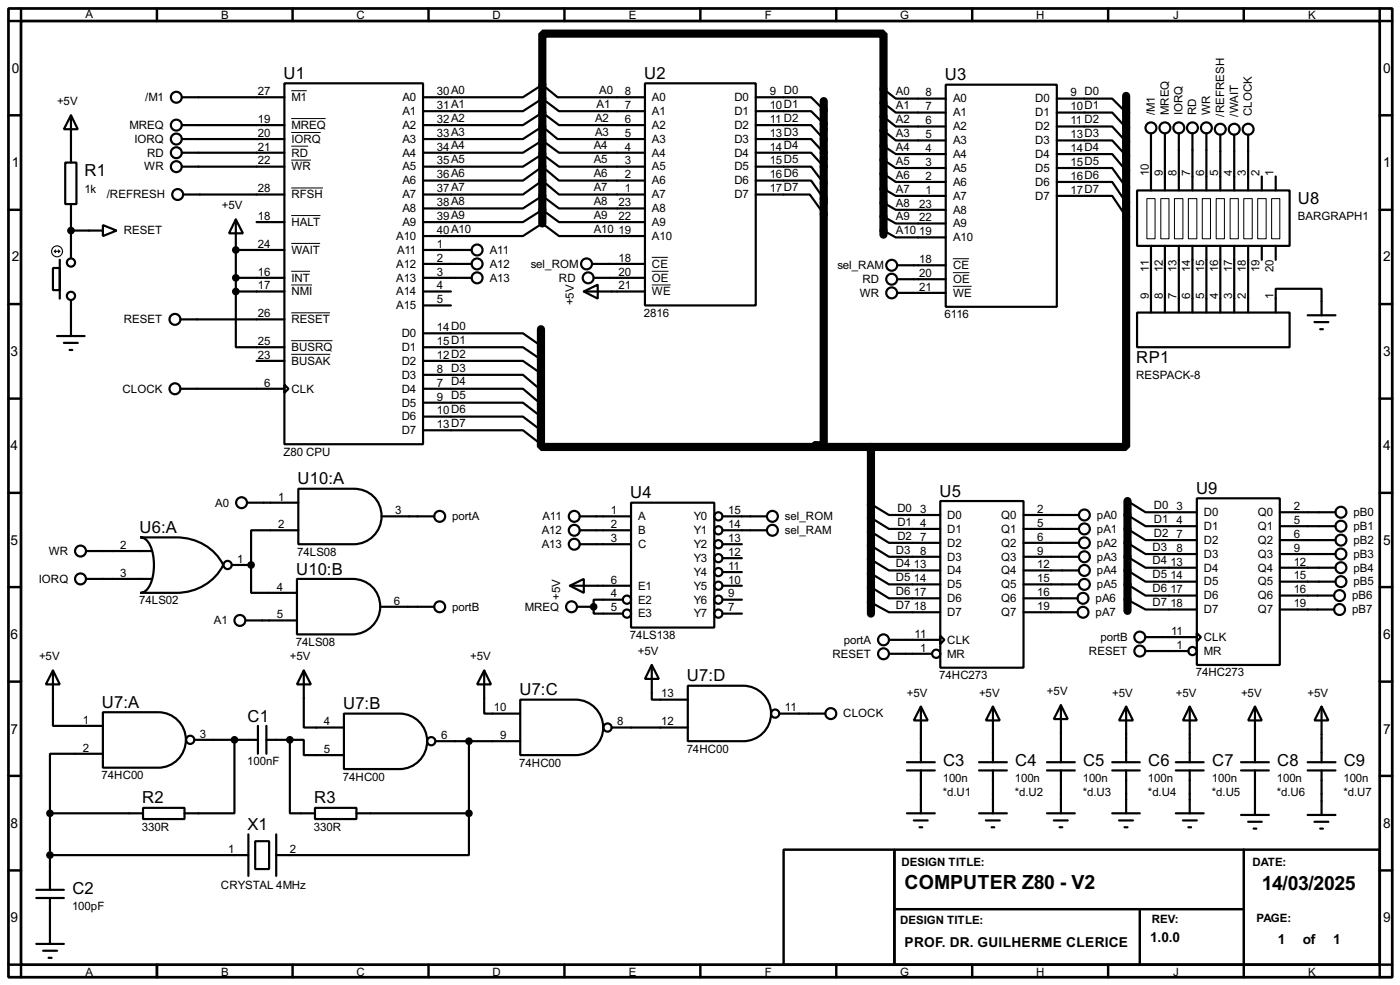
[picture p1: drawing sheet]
<svg xmlns="http://www.w3.org/2000/svg" width="256mm" height="180mm" viewBox="0 0 256 180" stroke-linecap="round" stroke-linejoin="round" font-family="sans-serif">
<path d="M1.6 1.6h253.5v177.3h-253.5zM3.9 3.9h248.9v172.7h-248.9z" fill="none" stroke="#000" stroke-width=".5"/>
<g fill="none" stroke="#000" stroke-width=".45">
<path d="M3.9 1.6v2.3h-2.3M28.8 1.6v2.3M53.6 1.6v2.3M78.5 1.6v2.3M103.4 1.6v2.3M128.3 1.6v2.3M153.2 1.6v2.3M178.1 1.6v2.3M203 1.6v2.3M227.9 1.6v2.3M252.8 1.6v2.3h2.3M1.6 21.1h2.3"/>
<path d="M1.6 38.4h2.3M252.8 21.1h2.3M252.8 38.4h2.3M1.6 55.7h2.3M252.8 55.7h2.3M1.6 73h2.3M252.8 73h2.3M1.6 90.2h2.3M252.8 90.2h2.3M1.6 107.5h2.3M252.8 107.5h2.3M1.6 124.8h2.3"/>
<path d="M252.8 124.8h2.3M1.6 142h2.3M1.6 159.3h2.3M143.6 155.5h20.3v21.1h-20.3zM163.9 155.5h88.9v21.1h-88.9zM227.9 155.5v23.4M252.8 142h2.3M252.8 159.3h2.3M1.6 176.6h2.3v2.3M28.8 176.6v2.3M53.6 176.6v2.3M78.5 176.6v2.3"/>
<path d="M103.4 176.6v2.3M128.3 176.6v2.3M153.2 176.6v2.3M164.1 166.4h63.8M178.1 176.6v2.3M203 176.6v2.3M208.8 166.7v9.9M255.1 176.6h-2.3v2.3"/>
</g>
<path d="M150.9 18.5v63h-1.5M206.3 17.6v64.2h-46.7M99.4 40.9v-34.7h62.5v36.8M99.1 60.3v21.5h50.3v-.3M149.4 81.5v.3h10.2M159.6 81.8v30.5M206.6 91.7v20.1" fill="none" stroke="#000" stroke-width="1.5"/>
<g fill="none" stroke="#000" stroke-width=".4">
<path d="M33.3 17.8h18.8M52.1 15.3h25.4v66h-25.4zM77.5 17.8h18.3l3.6-2.3 2.8 2.3h16M118.2 15.3h20.3v40.6h-20.3zM138.5 17.8h10.1l2.3 2.3M161.9 16.3l2.2 1.8h9.2M161.9 18.9l2.2 1.7h9.2M173.3 15.5h20.3v40.7h-20.3zM193.6 18.1h10.2l2.5 2.5M12 29.8h2v7.6h-2zM13 21.1l1.3 2.6h-2.6zM13 21.1v8.7"/>
<path d="M13 37.4v9.9M33.3 22.9h18.8M33.3 25.5h18.8M33.3 28h18.8M33.3 30.5h18.8M33.6 35.6h18.5M77.5 20.4h18.3l3.6-2.3 3 2.3h15.8M77.5 22.9h18.3l3.6-2.3 3 2.3h15.8M77.5 25.5h18.3l3.6-2.3 2.8 2.3h16M77.5 28h18.3l3.6-2.3 3 2.3h15.8M77.5 30.5h18.3l3.6-2.3 3 2.3h15.8M77.5 33.1h18.3l3.6-2.6 3 2.6h15.8"/>
<path d="M77.5 35.6h18.3l3.6-2.5 3 2.5h15.8M77.5 38.2h18.3l3.6-2.3 3 2.3h15.8M138.5 20.4h10.1l2.3 2.3M138.5 22.9h10.1l2.3 2.6M138.5 25.5h10.1l2.3 2.5M138.5 28h10.1l2.3 2.5M138.5 30.5h10.1l2.3 3.1M138.5 33.1h10.1l2.3 3.3M138.5 35.6h9.9l2.5 3.6M161.9 21.4l2.2 1.8h9.2M161.9 23.9l2.2 1.8h9.2M161.9 26.7l2.2 1.5h9.2"/>
<path d="M161.9 29.3l2.2 1.5h9.2M161.9 31.8l2.2 1.5h9.2M161.9 34.6l2.2 1.3h9.2M161.9 37.1l2.2 1.3h9.2M161.9 39.7l2.2 1.2h9.2M193.6 20.6h10.2l2.5 2.8M193.6 23.2h10.2l2.5 2.8M193.6 25.7h10.2l2.5 2.8M193.6 28.2h10.2l2.5 3.1M193.6 30.8h10.2l2.5 3.5M193.6 33.3h10.2l2.5 3.8M193.6 35.9h10.2l2.5 3.8"/>
<path d="M208.3 34.9h28v10.1h-28zM210.9 24.4v10.5M213.4 24.4v10.5M216 24.4v10.5M218.5 24.4v10.5M221 24.4v10.5M223.6 24.7v10.2M226.1 24.7v10.2M228.7 24.7v10.2M231.2 32.3v2.6M233.7 32.3v2.6M9.7 49.1h1.3v4h-1.3z"/>
<path d="M11 47.6v7.1M13 54.9v6.6M13 42.2h5.9M18.9 41.2l2.5 1-2.5 1zM33.1 58.5h19M43.2 40.2l1.3 2.5h-2.5zM43.2 53.4v10.2h8.9M43.2 50.9h8.9M43.2 53.4h8.9M43.2 45.8h8.9M43.2 40.2v13.2M47 40.7h5.1"/>
<path d="M77.5 40.7h18.3l3.6-2.3 3 2.3h15.8M77.5 43.2h18.3l3.6-2.3 3 2.3h15.8M77.5 48.3h8.9M77.5 50.9h8.9M77.5 53.4h5.1M77.5 45.8h8.9M77.5 55.9h5.1M107 53.4l2.5-1.3v2.6zM107 53.4h11.2M108.5 48.3h9.7M108.8 50.9h9.4M161.9 42.2l2.2 1.3h9.2"/>
<path d="M164.4 48.6h8.9M164.4 51.1h8.9M164.4 53.6h8.9M208.3 57.2h28v6.4h-28zM210.9 45v12.2M213.4 45v12.2M216 45v12.2M218.5 45v12.2M221 45v12.2M223.6 45v12.2M226.1 45v12.2M228.7 45v12.2"/>
<path d="M231.2 45v2.6M233.7 57.2v-4.3h8.4v4.8M233.7 45v2.6M239.6 57.7h5.1M240.8 59h2.6M10.5 61.5h5M11.7 62.8h2.6M12.8 64.1h.5M33.1 71.2h19M47 66.1h5.1M52.1 70.4l.8 .8-.8 .7zM77.5 61h18.3l3.3 2.3"/>
<path d="M77.5 63.6h18.3l3.3 2.2M77.5 66.1h18.3l3.3 2.3M77.5 68.6h18.3l3.3 2.8M77.5 71.2h18.3l3.3 2.8M77.5 73.7h18.3l3.3 2.6M77.5 76.3h18.3l3.3 2.5M77.5 78.8h18.3l3.3 2.5M241.9 60.3h.5M25.7 98.4h6.6a9.4 9.4 0 0 1 8.6 5 9.5 9.5 0 0 1-8.6 5.1h-6.6a2.17 2.17 0 0 0 1.8-1.5 9.3 9.3 0 0 0-.3-7.8l-1-.7zM45.3 92h9.4M54.7 89.5h10.1a5.1 5.1 0 0 1 5.1 5 5.1 5.1 0 0 1-5.1 5.1h-10.1zM54.7 97.1h-8.7v6.3"/>
<path d="M69.9 94.5h9.7M106.2 94.5h9.4M106.2 97.1h9.4M106.2 99.6h9.4M115.6 92h15.3v22.9h-15.3zM132.4 94.5h8.1M132.4 97.1h8.1M132.4 99.6h3.5M159.6 92.3l3.3 2h9.4M159.6 94.8l3.3 2h9.4M159.6 97.3l3.3 2.1h9.4M159.6 99.9l3.3 2h9.4"/>
<path d="M172.3 91.7h15.2v30.5h-15.2zM187.5 94.3h10.2M187.5 96.8h10.2M187.5 99.4h10.2M206.6 91.7l3.3 2.1h9.4M206.6 94.3l3.3 2h9.4M206.6 96.8l3.3 2.1h9.4M206.6 99.4l3.3 2h9.4M219.3 91.2h15.2v30.5h-15.2zM234.5 93.8h10.2M234.5 96.3h10.2M234.5 98.9h10.2"/>
<path d="M15.8 100.9h11.9M15.8 106h11.9M42.5 103.4h3.5M45 113.6h9.4M46 103.4v5.1h8.4M54.4 106h10.2a5.1 5.1 0 0 1 5.1 5 5.1 5.1 0 0 1-5.1 5.1h-10.2zM69.7 111.1h9.9M104.4 107.2l2.6-1.2v2.5zM104.4 107.2h11.2M105.7 111.1h3.1M108.8 111.1v1.2h5.3M114.1 109.8h-5.3v1.3"/>
<path d="M132.4 107.2h3.5M132.4 109.8h3.5M132.4 112.3h3.5M132.4 102.2h3.5M132.4 104.7h3.5M159.6 102.4l3.3 2h9.4M159.6 105l3.3 2h9.4M159.6 110.3l3.3 1.8h9.4M159.6 107.5l3.3 2h9.4M162.9 119.7h7.8M162.9 117.1h9.4M172.3 116.4l.7 .7-.7 .8z"/>
<path d="M187.5 101.9h10.2M187.5 104.4h10.2M187.5 107h10.2M187.5 109.5h9.9M187.5 112.1h9.9M206.6 101.9l3.3 2h9.4M206.6 104.4l3.3 2.1h9.4M206.6 109.8l3.3 1.8h9.4M206.6 107l3.3 2h9.4M209.9 119.2h7.8M209.9 116.6h9.4M219.3 115.9l.7 .7-.7 .8z"/>
<path d="M234.5 101.4h10.2M234.5 103.9h10.2M234.5 106.5h10.2M234.5 109h9.9M234.5 111.6h9.9M9.7 122.7l1.3 2.6h-2.6zM9.7 122.7v10.2h9.2M18.9 130.4h10.1a5.1 5.1 0 0 1 5.1 5 5.1 5.1 0 0 1-5.1 5.1h-10.1zM18.9 138h-9.7v10.9M35.6 135.4h11.7M43 135.4v13.5h-9.2M47.3 132.9v5.1"/>
<path d="M48.8 135.4h4.3M48.8 132.9v5.1M53.1 135.4h2.6v2.8h7.3M53.1 135.4v13.5h4.6M55.7 122.7l1.3 2.6h-2.6zM55.7 122.7v10.5h7.3M63 130.6h10.2a5.1 5.1 0 0 1 5.1 5.1 5.1 5.1 0 0 1-5.1 5.1h-10.2zM79.8 135.7h15.5M85.9 135.7v13.2M88.7 122.7l1.3 2.6h-2.6zM88.7 122.7v7.9h6.6M95.3 128.1h10.2a5.1 5.1 0 0 1 5 5 5.1 5.1 0 0 1-5 5.1h-10.2z"/>
<path d="M112.1 133.2h13.9M119.4 121.7l1.3 2.6h-2.5zM119.4 121.7v6.4h6.6M126 125.5h10.2a5.1 5.1 0 0 1 5.1 5.1 5.1 5.1 0 0 1-5.1 5.1h-10.2zM142.8 130.6h8.4M166.2 139.5h5.1M168.7 129.3l1.3 2.6h-2.6zM168.7 129.3v10.2M179.4 139.5h5.1M181.9 129.3l1.3 2.6h-2.6zM181.9 129.3v10.2M191.8 139.5h5.1"/>
<path d="M194.4 129.1l1.2 2.5h-2.5zM194.4 129.1v10.4M203.8 139.5h5M206.3 129.3l1.3 2.6h-2.6zM206.3 129.3v10.2M215.4 139.5h5.1M218 129.3l1.3 2.6h-2.6zM218 129.3v10.2M227.4 139.5h5.1M229.9 129.3l1.3 2.6h-2.5zM229.9 129.3v10.2M239.6 139.5h5.1"/>
<path d="M242.1 129.3l1.3 2.6h-2.6zM242.1 129.3v10.2M9.2 148.9h17M9.2 156.5h36.3M9.2 148.9v14M26.2 147.9h7.6v2h-7.6zM45.5 152.7v7.6M46.8 154h2.5v5.1h-2.5zM50.6 152.7v7.6M57.7 147.9h7.6v2h-7.6zM65.3 148.9h20.6M85.9 148.9v7.6h-35.3"/>
<path d="M166.2 148.9h5.1M166.2 141h5.1M167.4 150.2h2.6M168.5 151.4h.5M168.7 141v7.9M179.4 148.9h5.1M179.4 141h5.1M180.6 150.2h2.6M181.7 151.4h.5M181.9 141v7.9M191.8 148.9h5.1M191.8 141h5.1"/>
<path d="M193.1 150.2h2.5M194.1 151.4h.5M194.4 141v7.9M203.8 148.9h5M203.8 141h5M205 150.2h2.6M206 151.4h.6M206.3 141v7.9M215.4 148.9h5.1M215.4 141h5.1M216.7 150.2h2.6M217.7 151.4h.5"/>
<path d="M218 141v7.9M227.4 141h5.1M227.4 149.2h5.1M228.7 150.4h2.5M229.7 151.7h.5M229.9 141v8.2M239.6 141h5.1M239.6 149.2h5.1M240.8 150.4h2.6M241.9 151.7h.5M242.1 141v8.2M6.7 162.9h5"/>
<path d="M6.7 164.4h5M6.7 172.8h5M7.9 174h2.6M8.9 175.3h.6M9.2 164.4v8.4"/>
<circle cx="32.3" cy="17.8" r="1"/>
<circle cx="32.3" cy="30.5" r="1"/>
<circle cx="32.3" cy="28" r="1"/>
<circle cx="32.3" cy="25.5" r="1"/>
<circle cx="32.3" cy="22.9" r="1"/>
<circle cx="32.5" cy="35.6" r="1"/>
<circle cx="210.8" cy="23.4" r="1"/>
<circle cx="213.4" cy="23.4" r="1"/>
<circle cx="215.9" cy="23.4" r="1"/>
<circle cx="218.4" cy="23.4" r="1"/>
<circle cx="221" cy="23.4" r="1"/>
<circle cx="223.5" cy="23.7" r="1"/>
<circle cx="226.1" cy="23.7" r="1"/>
<circle cx="228.6" cy="23.7" r="1"/>
<circle cx="13" cy="54.2" r=".75"/>
<circle cx="13" cy="48.1" r=".75"/>
<circle cx="32" cy="58.5" r="1"/>
<circle cx="87.4" cy="45.8" r="1"/>
<circle cx="87.4" cy="48.3" r="1"/>
<circle cx="87.4" cy="50.9" r="1"/>
<circle cx="107.4" cy="48.3" r="1"/>
<circle cx="107.7" cy="50.9" r="1"/>
<circle cx="163.3" cy="48.6" r="1"/>
<circle cx="163.3" cy="51.1" r="1"/>
<circle cx="163.3" cy="53.6" r="1"/>
<circle cx="32" cy="71.2" r="1"/>
<circle cx="44.2" cy="92" r="1"/>
<circle cx="80.5" cy="94.5" r="1"/>
<circle cx="105.2" cy="99.6" r="1"/>
<circle cx="105.2" cy="94.5" r="1"/>
<circle cx="105.2" cy="97.1" r="1"/>
<circle cx="131.6" cy="97.1" r=".75"/>
<circle cx="131.6" cy="94.5" r=".75"/>
<circle cx="131.6" cy="99.6" r=".75"/>
<circle cx="141.5" cy="94.5" r="1"/>
<circle cx="141.5" cy="97.1" r="1"/>
<circle cx="198.6" cy="99.4" r="1"/>
<circle cx="198.6" cy="94.3" r="1"/>
<circle cx="198.6" cy="96.8" r="1"/>
<circle cx="245.6" cy="96.3" r="1"/>
<circle cx="245.6" cy="93.8" r="1"/>
<circle cx="245.6" cy="98.9" r="1"/>
<circle cx="14.7" cy="100.9" r="1"/>
<circle cx="14.7" cy="106" r="1"/>
<circle cx="41.7" cy="103.4" r=".75"/>
<circle cx="43.9" cy="113.6" r="1"/>
<circle cx="80.5" cy="111.1" r="1"/>
<circle cx="104.7" cy="111.1" r="1"/>
<circle cx="114.8" cy="109.8" r=".75"/>
<circle cx="114.8" cy="112.3" r=".75"/>
<circle cx="131.6" cy="102.2" r=".75"/>
<circle cx="131.6" cy="109.8" r=".75"/>
<circle cx="131.6" cy="104.7" r=".75"/>
<circle cx="131.6" cy="107.2" r=".75"/>
<circle cx="131.6" cy="112.3" r=".75"/>
<circle cx="161.8" cy="119.7" r="1"/>
<circle cx="161.8" cy="117.1" r="1"/>
<circle cx="171.5" cy="119.7" r=".75"/>
<circle cx="198.4" cy="109.5" r="1"/>
<circle cx="198.4" cy="112.1" r="1"/>
<circle cx="198.6" cy="101.9" r="1"/>
<circle cx="198.6" cy="107" r="1"/>
<circle cx="198.6" cy="104.4" r="1"/>
<circle cx="208.8" cy="116.6" r="1"/>
<circle cx="208.8" cy="119.2" r="1"/>
<circle cx="218.4" cy="119.2" r=".75"/>
<circle cx="245.4" cy="109" r="1"/>
<circle cx="245.4" cy="111.6" r="1"/>
<circle cx="245.6" cy="103.9" r="1"/>
<circle cx="245.6" cy="106.5" r="1"/>
<circle cx="245.6" cy="101.4" r="1"/>
<circle cx="34.8" cy="135.4" r=".75"/>
<circle cx="79" cy="135.7" r=".75"/>
<circle cx="111.3" cy="133.2" r=".75"/>
<circle cx="142" cy="130.6" r=".75"/>
<circle cx="152.2" cy="130.6" r="1"/>
</g>
<g fill="#000">
<circle cx="46" cy="103.4" r=".2"/>
<circle cx="108.8" cy="111.1" r=".2"/>
<circle cx="43" cy="135.4" r=".2"/>
<circle cx="53.1" cy="135.4" r=".2"/>
</g>
<g fill="none" stroke="#000" stroke-width=".18">
<path d="M53.4 16.6h2.8M53.4 21.7h6.3M53.4 24.3h5.4M53.4 26.8h3.1M53.4 29.3h3.6M53.4 34.4h5.8M53.4 39.5h5.3M210.1 36.4h1.5v7.3h-1.5zM212.7 36.4h1.5v7.3h-1.5zM215.2 36.4h1.5v7.3h-1.5zM217.7 36.4h1.6v7.3h-1.6zM220.3 36.4h1.5v7.3h-1.5z"/>
<path d="M222.8 36.4h1.5v7.3h-1.5zM225.4 36.4h1.5v7.3h-1.5zM227.9 36.4h1.5v7.3h-1.5zM230.4 36.4h1.6v7.3h-1.6zM233 36.4h1.5v7.3h-1.5zM53.4 44.6h5.3M53.4 49.7h3.4M53.4 52.2h3.8M53.4 57.3h7.1M119.4 49.7h3.1M119.4 52.2h3.5M119.4 47.1h3"/>
<path d="M174.6 47.4h2.9M174.6 49.9h3M174.6 52.4h3.4M53.4 62.4h7.5M53.4 64.9h7.1"/>
</g>
<g fill="none" stroke="#000" stroke-width=".2">
<path d="M10 46h1M10 46l.2 .3M10.2 45.8l-.2 .2M10.7 45.8l.3 .2M11 46l-.3 .3"/>
<circle cx="10.4" cy="46" r="1"/>
</g>
<g fill="#000" stroke="#000" stroke-width=".4">
<circle cx="13" cy="42.2" r=".5"/>
<circle cx="43.2" cy="53.4" r=".5"/>
<circle cx="43.2" cy="50.9" r=".5"/>
<circle cx="43.2" cy="45.8" r=".5"/>
<circle cx="46" cy="103.4" r=".5"/>
<circle cx="108.7" cy="111.1" r=".5"/>
<circle cx="42.9" cy="135.4" r=".5"/>
<circle cx="53.1" cy="135.4" r=".5"/>
<circle cx="85.9" cy="135.7" r=".5"/>
<circle cx="9.1" cy="148.9" r=".5"/>
<circle cx="9.1" cy="156.5" r=".5"/>
<circle cx="85.9" cy="148.9" r=".5"/>
</g>
<g font-size="4">
<text x="165.7" y="162.8">COMPUTER Z80 - V2</text>
<text x="231.2" y="162.9">14/03/2025</text>
</g>
<g font-size="3.4">
<text x="52" y="14.5">U1</text>
<text x="118" y="14.5">U2</text>
<text x="173.1" y="14.7">U3</text>
<text x="15.5" y="32.3">R1</text>
<text x="237.8" y="37.4">U8</text>
<text x="208.2" y="66.5">RP1</text>
<text x="54.5" y="88.7">U10:A</text>
<text x="115.5" y="91.2">U4</text>
<text x="172.1" y="90.9">U5</text>
<text x="219.1" y="90.4">U9</text>
<text x="25.6" y="97.5">U6:A</text>
<text x="54.3" y="105.2">U10:B</text>
<text x="125.9" y="124.7">U7:D</text>
<text x="18.7" y="129.6">U7:A</text>
<text x="62.9" y="129.8">U7:B</text>
<text x="95.2" y="127.3">U7:C</text>
<text x="45.4" y="132.1">C1</text>
<text x="172.8" y="140.3">C3</text>
<text x="186" y="140.3">C4</text>
<text x="198.4" y="140.3">C5</text>
<text x="210.4" y="140.3">C6</text>
<text x="222.1" y="140.3">C7</text>
<text x="234" y="140.3">C8</text>
<text x="246.2" y="140.3">C9</text>
<text x="26.1" y="147.1">R2</text>
<text x="57.6" y="147.1">R3</text>
<text x="45.4" y="151.9">X1</text>
<text x="13.3" y="163.6">C2</text>
</g>
<g font-size="2.8">
<text x="2.2" y="13.4">0</text>
<text x="253.4" y="13.4">0</text>
<text x="2.2" y="30.6">1</text>
<text x="253.4" y="30.6">1</text>
<text x="2.2" y="47.9">2</text>
<text x="253.4" y="47.9">2</text>
<text x="1.9" y="65.2">3</text>
<text x="253.4" y="65.2">3</text>
<text x="1.9" y="82.4">4</text>
<text x="253.4" y="82.4">4</text>
<text x="1.9" y="99.7">5</text>
<text x="253.4" y="99.7">5</text>
<text x="1.9" y="117">6</text>
<text x="253.4" y="117">6</text>
<text x="1.9" y="134.3">7</text>
<text x="253.4" y="134.3">7</text>
<text x="1.9" y="151.5">8</text>
<text x="253.4" y="151.5">8</text>
<text x="1.9" y="168.8">9</text>
<text x="165.7" y="173.3">PROF. DR. GUILHERME CLERICE</text>
<text x="210.7" y="172.4">1.0.0</text>
<text x="234.1" y="172.9">1</text>
<text x="238.7" y="172.9">of</text>
<text x="244.3" y="172.9">1</text>
<text x="253.4" y="168.8">9</text>
</g>
<g font-size="2.4">
<text x="15.6" y="3.2">A</text>
<text x="40.5" y="3.5">B</text>
<text x="65.3" y="3.5">C</text>
<text x="90.2" y="3.5">D</text>
<text x="115.2" y="3.5">E</text>
<text x="140.1" y="3.5">F</text>
<text x="164.9" y="3.5">G</text>
<text x="189.8" y="3.5">H</text>
<text x="214.9" y="3.5">J</text>
<text x="239.6" y="3.5">K</text>
<text x="47.3" y="17.4">27</text>
<text x="80.1" y="17.4">30A0</text>
<text x="109.8" y="17.2">A0</text>
<text x="114.5" y="17.4">8</text>
<text x="141" y="17.4">9 D0</text>
<text x="164.1" y="17.5">A0</text>
<text x="169.6" y="17.6">8</text>
<text x="196.1" y="17.6">9 D0</text>
<text x="10.5" y="19.2">+5V</text>
<text x="23.7" y="23.6">MREQ</text>
<text x="26.6" y="18.5">/M1</text>
<text x="47.3" y="22.5">19</text>
<text x="53.4" y="18.5">M1</text>
<text x="53.4" y="23.6">MREQ</text>
<text x="73.7" y="18.5">A0</text>
<text x="73.7" y="21">A1</text>
<text x="73.7" y="23.6">A2</text>
<text x="80.1" y="19.9">31A1</text>
<text x="80.1" y="22.5">32A2</text>
<text x="109" y="22.3">A2</text>
<text x="109.3" y="19.8">A1</text>
<text x="114.5" y="19.9">7</text>
<text x="114.5" y="22.5">6</text>
<text x="119.4" y="18.5">A0</text>
<text x="119.4" y="21">A1</text>
<text x="119.4" y="23.6">A2</text>
<text x="134.5" y="18.5">D0</text>
<text x="134.5" y="21">D1</text>
<text x="134.5" y="23.6">D2</text>
<text x="141" y="19.9">10D1</text>
<text x="141" y="22.5">11 D2</text>
<text x="164.1" y="20">A1</text>
<text x="164.1" y="22.6">A2</text>
<text x="169.6" y="20.2">7</text>
<text x="169.6" y="22.8">6</text>
<text x="174.6" y="18.7">A0</text>
<text x="174.6" y="21.3">A1</text>
<text x="174.6" y="23.8">A2</text>
<text x="189.6" y="18.7">D0</text>
<text x="189.6" y="21.3">D1</text>
<text x="189.6" y="23.8">D2</text>
<text x="196.1" y="20.2">10D1</text>
<text x="196.1" y="22.8">11 D2</text>
<text x="211.6" y="21.1" transform="rotate(-90 211.6 21.1)">/M1</text>
<text x="214.1" y="21.1" transform="rotate(-90 214.1 21.1)">MREQ</text>
<text x="216.7" y="21.1" transform="rotate(-90 216.7 21.1)">IORQ</text>
<text x="219.2" y="21.1" transform="rotate(-90 219.2 21.1)">RD</text>
<text x="221.7" y="21.1" transform="rotate(-90 221.7 21.1)">WR</text>
<text x="224.3" y="21.4" transform="rotate(-90 224.3 21.4)">/REFRESH</text>
<text x="226.8" y="21.4" transform="rotate(-90 226.8 21.4)">/WAIT</text>
<text x="229.4" y="21.3" transform="rotate(-90 229.4 21.3)">CLOCK</text>
<text x="24.6" y="26.1">IORQ</text>
<text x="26.9" y="28.6">RD</text>
<text x="47.3" y="25">20</text>
<text x="47.3" y="27.5">21</text>
<text x="53.4" y="26.1">IORQ</text>
<text x="53.4" y="28.6">RD</text>
<text x="73.7" y="26.1">A3</text>
<text x="73.7" y="28.6">A4</text>
<text x="80.1" y="25">33A3</text>
<text x="80.1" y="27.5">34A4</text>
<text x="108.8" y="27.3">A4</text>
<text x="108.8" y="29.9">A5</text>
<text x="109" y="24.9">A3</text>
<text x="114.5" y="25">5</text>
<text x="114.5" y="27.5">4</text>
<text x="119.4" y="26.1">A3</text>
<text x="119.4" y="28.6">A4</text>
<text x="134.5" y="26.1">D3</text>
<text x="134.5" y="28.6">D4</text>
<text x="141" y="25">13D3</text>
<text x="141" y="27.5">14D4</text>
<text x="164.1" y="25.1">A3</text>
<text x="164.1" y="27.6">A4</text>
<text x="169.6" y="25.3">5</text>
<text x="169.6" y="27.8">4</text>
<text x="174.6" y="26.4">A3</text>
<text x="174.6" y="28.9">A4</text>
<text x="189.6" y="26.4">D3</text>
<text x="189.6" y="28.9">D4</text>
<text x="196.1" y="25.3">13D3</text>
<text x="196.1" y="27.8">14D4</text>
<text x="15.5" y="35.3">1k</text>
<text x="26.4" y="31.2">WR</text>
<text x="47.3" y="30.1">22</text>
<text x="47.3" y="35.2">28</text>
<text x="53.4" y="31.2">WR</text>
<text x="73.7" y="31.2">A5</text>
<text x="73.7" y="33.8">A6</text>
<text x="80.1" y="30.1">35A5</text>
<text x="80.1" y="32.6">36A6</text>
<text x="80.1" y="35.2">37A7</text>
<text x="108.8" y="32.5">A6</text>
<text x="108.8" y="35">A7</text>
<text x="114.5" y="30.1">3</text>
<text x="114.5" y="32.6">2</text>
<text x="114.5" y="35.2">1</text>
<text x="119.4" y="31.2">A5</text>
<text x="119.4" y="33.8">A6</text>
<text x="134.5" y="31.2">D5</text>
<text x="134.5" y="33.8">D6</text>
<text x="141" y="30.1">15D5</text>
<text x="141" y="32.6">16D6</text>
<text x="141" y="35.2">17D7</text>
<text x="164.1" y="30.2">A5</text>
<text x="164.1" y="32.7">A6</text>
<text x="164.1" y="35.3">A7</text>
<text x="169.6" y="30.3">3</text>
<text x="169.6" y="32.9">2</text>
<text x="169.6" y="35.5">1</text>
<text x="174.6" y="31.4">A5</text>
<text x="174.6" y="34">A6</text>
<text x="189.6" y="31.4">D5</text>
<text x="189.6" y="34">D6</text>
<text x="196.1" y="30.3">15D5</text>
<text x="196.1" y="32.9">16D6</text>
<text x="196.1" y="35.5">17D7</text>
<text x="210.5" y="32.3" transform="rotate(-90 210.5 32.3)">10</text>
<text x="213" y="32.3" transform="rotate(-90 213 32.3)">9</text>
<text x="215.6" y="32.3" transform="rotate(-90 215.6 32.3)">8</text>
<text x="218.1" y="32.3" transform="rotate(-90 218.1 32.3)">7</text>
<text x="220.6" y="32.3" transform="rotate(-90 220.6 32.3)">6</text>
<text x="223.2" y="32.3" transform="rotate(-90 223.2 32.3)">5</text>
<text x="225.7" y="32.3" transform="rotate(-90 225.7 32.3)">4</text>
<text x="228.3" y="32.3" transform="rotate(-90 228.3 32.3)">3</text>
<text x="230.8" y="32.3" transform="rotate(-90 230.8 32.3)">2</text>
<text x="233.3" y="32.3" transform="rotate(-90 233.3 32.3)">1</text>
<text x="19.6" y="36.3">/REFRESH</text>
<text x="40.7" y="38.3">+5V</text>
<text x="47.3" y="40.2">18</text>
<text x="53.4" y="36.3">RFSH</text>
<text x="53.4" y="41.3">HALT</text>
<text x="73.7" y="36.3">A7</text>
<text x="73.7" y="38.8">A8</text>
<text x="73.7" y="41.3">A9</text>
<text x="80.1" y="37.7">38A8</text>
<text x="80.1" y="40.2">39A9</text>
<text x="108.8" y="37.6">A8</text>
<text x="108.8" y="40">A9</text>
<text x="113.3" y="37.7">23</text>
<text x="113.3" y="40.2">22</text>
<text x="119.4" y="36.3">A7</text>
<text x="119.4" y="38.8">A8</text>
<text x="119.4" y="41.3">A9</text>
<text x="134.5" y="36.3">D7</text>
<text x="164.1" y="37.8">A8</text>
<text x="164.1" y="40.3">A9</text>
<text x="168.4" y="38">23</text>
<text x="168.4" y="40.5">22</text>
<text x="174.6" y="36.6">A7</text>
<text x="174.6" y="39.1">A8</text>
<text x="174.6" y="41.6">A9</text>
<text x="189.6" y="36.6">D7</text>
<text x="237.7" y="40.4">BARGRAPH1</text>
<text x="22.7" y="42.9">RESET</text>
<text x="47.3" y="45.4">24</text>
<text x="53.4" y="46.5">WAIT</text>
<text x="72.6" y="43.9">A10</text>
<text x="72.7" y="46.5">A11</text>
<text x="80.1" y="42.8">40A10</text>
<text x="80.1" y="45.4">1</text>
<text x="80.1" y="47.9">2</text>
<text x="89.7" y="46.5">A11</text>
<text x="108.8" y="42.6">A10</text>
<text x="113.3" y="42.8">19</text>
<text x="113.3" y="47.9">18</text>
<text x="119.4" y="43.9">A10</text>
<text x="164.1" y="42.9">A10</text>
<text x="168.4" y="43">19</text>
<text x="174.6" y="44.1">A10</text>
<text x="47.3" y="50.4">16</text>
<text x="47.3" y="52.9">17</text>
<text x="53.4" y="51.5">INT</text>
<text x="72.6" y="49">A12</text>
<text x="72.6" y="51.5">A13</text>
<text x="80.1" y="50.4">3</text>
<text x="80.1" y="52.9">4</text>
<text x="89.7" y="49">A12</text>
<text x="89.7" y="51.5">A13</text>
<text x="97.3" y="49">sel_ROM</text>
<text x="102.4" y="51.5">RD</text>
<text x="113.3" y="50.4">20</text>
<text x="113.3" y="52.9">21</text>
<text x="119.4" y="49">CE</text>
<text x="119.4" y="51.5">OE</text>
<text x="153.4" y="49.3">sel_RAM</text>
<text x="158" y="51.8">RD</text>
<text x="168.4" y="48.2">18</text>
<text x="168.4" y="50.7">20</text>
<text x="168.4" y="53.2">21</text>
<text x="174.6" y="49.3">CE</text>
<text x="174.6" y="51.8">OE</text>
<text x="210.5" y="49.7" transform="rotate(-90 210.5 49.7)">11</text>
<text x="213" y="49.9" transform="rotate(-90 213 49.9)">12</text>
<text x="215.6" y="49.9" transform="rotate(-90 215.6 49.9)">13</text>
<text x="218" y="49.8" transform="rotate(-90 218 49.8)">14</text>
<text x="220.6" y="49.8" transform="rotate(-90 220.6 49.8)">15</text>
<text x="223.2" y="49.8" transform="rotate(-90 223.2 49.8)">16</text>
<text x="225.7" y="49.9" transform="rotate(-90 225.7 49.9)">17</text>
<text x="228.3" y="49.8" transform="rotate(-90 228.3 49.8)">18</text>
<text x="230.7" y="49.8" transform="rotate(-90 230.7 49.8)">19</text>
<text x="233.3" y="49.8" transform="rotate(-90 233.3 49.8)">20</text>
<text x="22.7" y="59.2">RESET</text>
<text x="47.3" y="58.1">26</text>
<text x="53.4" y="54">NMI</text>
<text x="53.4" y="59.2">RESET</text>
<text x="72.6" y="54">A14</text>
<text x="72.6" y="56.6">A15</text>
<text x="80.1" y="55.5">5</text>
<text x="105.1" y="55.9" transform="rotate(-90 105.1 55.9)">+5V</text>
<text x="118" y="58">2816</text>
<text x="119.4" y="54">WE</text>
<text x="157.5" y="54.3">WR</text>
<text x="173.1" y="58.2">6116</text>
<text x="174.6" y="54.3">WE</text>
<text x="210.5" y="54.7" transform="rotate(-90 210.5 54.7)">9</text>
<text x="213" y="54.7" transform="rotate(-90 213 54.7)">8</text>
<text x="215.6" y="54.7" transform="rotate(-90 215.6 54.7)">7</text>
<text x="218" y="54.7" transform="rotate(-90 218 54.7)">6</text>
<text x="220.6" y="54.7" transform="rotate(-90 220.6 54.7)">5</text>
<text x="223.2" y="54.7" transform="rotate(-90 223.2 54.7)">4</text>
<text x="225.7" y="54.7" transform="rotate(-90 225.7 54.7)">3</text>
<text x="228.3" y="54.7" transform="rotate(-90 228.3 54.7)">2</text>
<text x="233.3" y="54.7" transform="rotate(-90 233.3 54.7)">1</text>
<text x="47.3" y="63.1">25</text>
<text x="47.3" y="65.6">23</text>
<text x="53.4" y="64.2">BUSRQ</text>
<text x="73.6" y="61.7">D0</text>
<text x="73.6" y="64.2">D1</text>
<text x="80.1" y="60.6">14D0</text>
<text x="80.1" y="63.1">15D1</text>
<text x="80.1" y="65.6">12D2</text>
<text x="22.4" y="71.9">CLOCK</text>
<text x="48.4" y="70.8">6</text>
<text x="53.4" y="66.7">BUSAK</text>
<text x="53.4" y="71.9">CLK</text>
<text x="73.6" y="66.7">D2</text>
<text x="73.6" y="69.3">D3</text>
<text x="73.6" y="71.9">D4</text>
<text x="80.1" y="68.2">8 D3</text>
<text x="80.1" y="70.8">7 D4</text>
<text x="208.1" y="69.5">RESPACK-8</text>
<text x="73.6" y="74.4">D5</text>
<text x="73.6" y="76.9">D6</text>
<text x="80.1" y="73.3">9 D5</text>
<text x="80.1" y="75.8">10D6</text>
<text x="51.9" y="83.4">Z80 CPU</text>
<text x="73.6" y="79.5">D7</text>
<text x="80.1" y="78.3">13D7</text>
<text x="39.4" y="92.7">A0</text>
<text x="51" y="91.6">1</text>
<text x="72.4" y="94.1">3</text>
<text x="82.9" y="95.2">portA</text>
<text x="99.4" y="95.2">A11</text>
<text x="111.9" y="94.1">1</text>
<text x="116.9" y="95.2">A</text>
<text x="127.1" y="95.2">Y0</text>
<text x="133.4" y="94.1">15</text>
<text x="143.8" y="95.2">sel_ROM</text>
<text x="164.4" y="93.7">D0</text>
<text x="168.6" y="93.8">3</text>
<text x="173.5" y="95">D0</text>
<text x="183.4" y="95">Q0</text>
<text x="190" y="93.8">2</text>
<text x="201" y="95">pA0</text>
<text x="211.4" y="93.2">D0</text>
<text x="211.4" y="95.7">D1</text>
<text x="215.5" y="93.4">3</text>
<text x="215.5" y="95.9">4</text>
<text x="220.5" y="94.5">D0</text>
<text x="230.4" y="94.5">Q0</text>
<text x="237" y="93.4">2</text>
<text x="237" y="95.9">5</text>
<text x="248" y="94.5">pB0</text>
<text x="8.9" y="101.6">WR</text>
<text x="22" y="100.5">2</text>
<text x="51" y="96.7">2</text>
<text x="54.5" y="101.7">74LS08</text>
<text x="99.2" y="97.8">A12</text>
<text x="99.2" y="100.3">A13</text>
<text x="111.9" y="96.7">2</text>
<text x="111.9" y="99.2">3</text>
<text x="116.9" y="97.8">B</text>
<text x="116.9" y="100.3">C</text>
<text x="127.1" y="97.8">Y1</text>
<text x="127.1" y="100.3">Y2</text>
<text x="133.4" y="96.7">14</text>
<text x="133.4" y="99.2">13</text>
<text x="133.4" y="101.8">12</text>
<text x="143.8" y="97.8">sel_RAM</text>
<text x="164.1" y="101.3">D3</text>
<text x="164.4" y="96.2">D1</text>
<text x="164.4" y="98.8">D2</text>
<text x="168.6" y="96.4">4</text>
<text x="168.6" y="99">7</text>
<text x="168.6" y="101.5">8</text>
<text x="173.5" y="97.5">D1</text>
<text x="173.5" y="100.1">D2</text>
<text x="183.4" y="97.5">Q1</text>
<text x="183.4" y="100.1">Q2</text>
<text x="190" y="96.4">5</text>
<text x="190" y="99">6</text>
<text x="190" y="101.5">9</text>
<text x="201" y="97.5">pA1</text>
<text x="201" y="100.1">pA2</text>
<text x="211.1" y="100.8">D3</text>
<text x="211.4" y="98.2">D2</text>
<text x="215.5" y="98.5">7</text>
<text x="215.5" y="101">8</text>
<text x="220.5" y="97">D1</text>
<text x="220.5" y="99.6">D2</text>
<text x="230.4" y="97">Q1</text>
<text x="230.4" y="99.6">Q2</text>
<text x="237" y="98.5">6</text>
<text x="237" y="101">9</text>
<text x="248" y="97">pB1</text>
<text x="248" y="99.6">pB2</text>
<text x="7.1" y="106.7">IORQ</text>
<text x="22" y="105.6">3</text>
<text x="43.5" y="103">1</text>
<text x="111.9" y="106.8">6</text>
<text x="116.9" y="107.9">E1</text>
<text x="127.1" y="102.9">Y3</text>
<text x="127.1" y="105.4">Y4</text>
<text x="127.1" y="107.9">Y5</text>
<text x="133.4" y="104.3">11</text>
<text x="133.4" y="106.8">10</text>
<text x="164.1" y="103.8">D4</text>
<text x="164.1" y="106.4">D5</text>
<text x="167.4" y="104">13</text>
<text x="167.4" y="106.6">14</text>
<text x="173.5" y="102.6">D3</text>
<text x="173.5" y="105.1">D4</text>
<text x="173.5" y="107.7">D5</text>
<text x="183.4" y="102.6">Q3</text>
<text x="183.4" y="105.1">Q4</text>
<text x="183.4" y="107.7">Q5</text>
<text x="190" y="104">12</text>
<text x="190" y="106.6">15</text>
<text x="201" y="102.6">pA3</text>
<text x="201" y="105.1">pA4</text>
<text x="201" y="107.7">pA5</text>
<text x="211.1" y="103.3">D4</text>
<text x="211.1" y="105.9">D5</text>
<text x="214.4" y="103.5">13</text>
<text x="214.4" y="106.1">14</text>
<text x="220.5" y="102.1">D3</text>
<text x="220.5" y="104.6">D4</text>
<text x="220.5" y="107.2">D5</text>
<text x="230.4" y="102.1">Q3</text>
<text x="230.4" y="104.6">Q4</text>
<text x="230.4" y="107.2">Q5</text>
<text x="237" y="103.5">12</text>
<text x="237" y="106.1">15</text>
<text x="248" y="102.1">pB3</text>
<text x="248" y="104.6">pB4</text>
<text x="248" y="107.2">pB5</text>
<text x="25.5" y="110.6">74LS02</text>
<text x="50.7" y="108.1">4</text>
<text x="50.7" y="113.2">5</text>
<text x="72.2" y="110.7">6</text>
<text x="82.9" y="111.8">portB</text>
<text x="96.1" y="111.8">MREQ</text>
<text x="102.6" y="109.7" transform="rotate(-90 102.6 109.7)">+5V</text>
<text x="111.9" y="109.4">4</text>
<text x="111.9" y="111.9">5</text>
<text x="116.9" y="110.5">E2</text>
<text x="116.9" y="113">E3</text>
<text x="127.1" y="110.5">Y6</text>
<text x="127.1" y="113">Y7</text>
<text x="133.4" y="109.4">9</text>
<text x="133.4" y="111.9">7</text>
<text x="164.1" y="111.5">D7</text>
<text x="164.1" y="108.9">D6</text>
<text x="167.4" y="109.1">17</text>
<text x="167.4" y="111.7">18</text>
<text x="173.5" y="110.2">D6</text>
<text x="173.5" y="112.8">D7</text>
<text x="183.4" y="110.2">Q6</text>
<text x="183.4" y="112.8">Q7</text>
<text x="190" y="109.1">16</text>
<text x="190" y="111.7">19</text>
<text x="200.7" y="110.2">pA6</text>
<text x="200.7" y="112.8">pA7</text>
<text x="211.1" y="111">D7</text>
<text x="211.1" y="108.4">D6</text>
<text x="214.4" y="108.6">17</text>
<text x="214.4" y="111.2">18</text>
<text x="220.5" y="109.7">D6</text>
<text x="220.5" y="112.3">D7</text>
<text x="230.4" y="109.7">Q6</text>
<text x="230.4" y="112.3">Q7</text>
<text x="237" y="108.6">16</text>
<text x="237" y="111.2">19</text>
<text x="247.7" y="109.7">pB6</text>
<text x="247.7" y="112.3">pB7</text>
<text x="39.2" y="114.3">A1</text>
<text x="54.2" y="118.2">74LS08</text>
<text x="115.4" y="117">74LS138</text>
<text x="116.9" y="119.9">+5V</text>
<text x="154.6" y="117.8">portA</text>
<text x="167.6" y="116.7">11</text>
<text x="168.6" y="119.3">1</text>
<text x="173.5" y="117.8">CLK</text>
<text x="199.5" y="119.9">RESET</text>
<text x="201.6" y="117.3">portB</text>
<text x="214.6" y="116.2">11</text>
<text x="215.5" y="118.8">1</text>
<text x="220.5" y="117.3">CLK</text>
<text x="220.5" y="119.9">MR</text>
<text x="7.2" y="120.9">+5V</text>
<text x="53.1" y="120.9">+5V</text>
<text x="86.2" y="120.9">+5V</text>
<text x="152.5" y="120.4">RESET</text>
<text x="172.1" y="124.3">74HC273</text>
<text x="173.5" y="120.4">MR</text>
<text x="219.1" y="123.8">74HC273</text>
<text x="90.5" y="130.2">10</text>
<text x="121.2" y="127.7">13</text>
<text x="143.8" y="130.2">11</text>
<text x="154.5" y="131.3">CLOCK</text>
<text x="166.2" y="127.5">+5V</text>
<text x="179.4" y="127.5">+5V</text>
<text x="191.8" y="127.2">+5V</text>
<text x="203.8" y="127.5">+5V</text>
<text x="215.4" y="127.5">+5V</text>
<text x="227.4" y="127.5">+5V</text>
<text x="239.6" y="127.5">+5V</text>
<text x="15.2" y="132.5">1</text>
<text x="15.2" y="137.6">2</text>
<text x="36.6" y="135">3</text>
<text x="59.4" y="132.8">4</text>
<text x="59.4" y="137.8">5</text>
<text x="80.8" y="135.3">6</text>
<text x="91.6" y="135.3">9</text>
<text x="113.1" y="132.8">8</text>
<text x="121.2" y="132.8">12</text>
<text x="125.8" y="137.8">74HC00</text>
<text x="18.6" y="142.6">74HC00</text>
<text x="45.3" y="140.1">100nF</text>
<text x="62.8" y="142.9">74HC00</text>
<text x="95.1" y="140.3">74HC00</text>
<text x="172.7" y="143.2">100n</text>
<text x="185.9" y="143.2">100n</text>
<text x="198.4" y="143.2">100n</text>
<text x="210.3" y="143.2">100n</text>
<text x="222" y="143.2">100n</text>
<text x="233.9" y="143.2">100n</text>
<text x="246.1" y="143.2">100n</text>
<text x="172.7" y="145.8">*d.U1</text>
<text x="185.9" y="145.8">*d.U2</text>
<text x="198.4" y="145.8">*d.U3</text>
<text x="210.3" y="145.8">*d.U4</text>
<text x="222" y="145.8">*d.U5</text>
<text x="233.9" y="145.8">*d.U6</text>
<text x="246.1" y="145.8">*d.U7</text>
<text x="26" y="152">330R</text>
<text x="57.5" y="152">330R</text>
<text x="41.8" y="156.1">1</text>
<text x="53.1" y="156.1">2</text>
<text x="165.1" y="158.5">DESIGN TITLE:</text>
<text x="229.4" y="158.4">DATE:</text>
<text x="13.2" y="166.6">100pF</text>
<text x="40.5" y="162.7">CRYSTAL 4MHz</text>
<text x="164.9" y="169.2">DESIGN TITLE:</text>
<text x="211" y="168.9">REV:</text>
<text x="230.2" y="168.8">PAGE:</text>
<text x="15.6" y="178.6">A</text>
<text x="40.5" y="178.6">B</text>
<text x="65.3" y="178.6">C</text>
<text x="90.2" y="178.6">D</text>
<text x="115.2" y="178.6">E</text>
<text x="140.1" y="178.6">F</text>
<text x="164.9" y="178.6">G</text>
<text x="189.8" y="178.6">H</text>
<text x="214.9" y="178.6">J</text>
<text x="239.6" y="178.6">K</text>
</g>
</svg>
